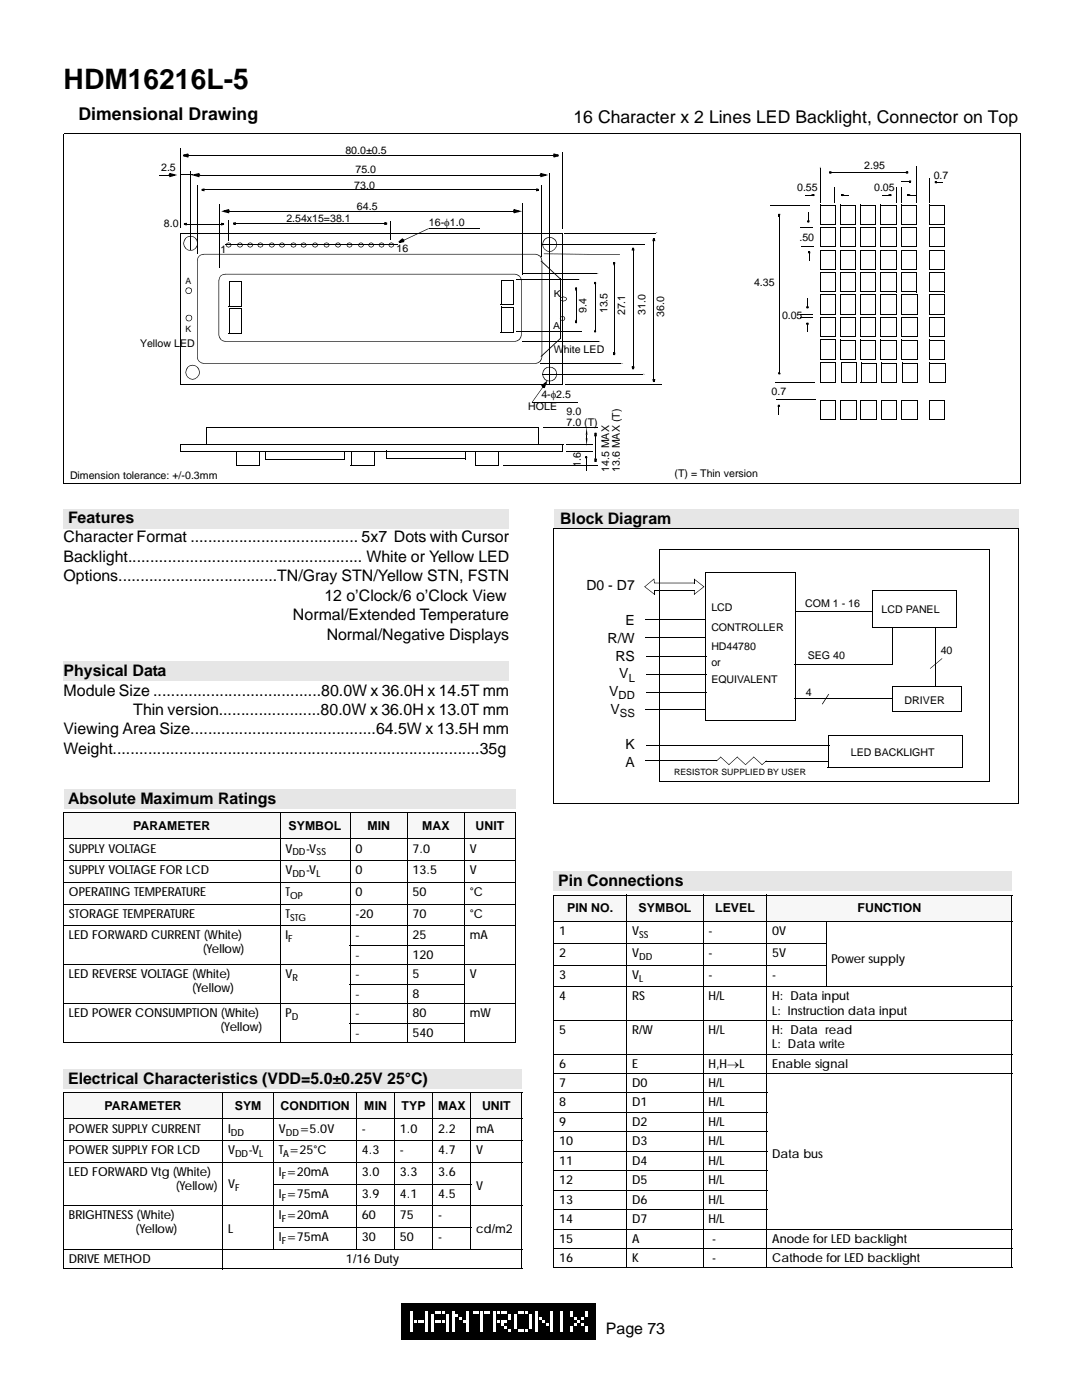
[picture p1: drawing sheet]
<svg xmlns="http://www.w3.org/2000/svg" width="216mm" height="279mm" viewBox="0 0 216 279" stroke-linecap="round" stroke-linejoin="round" font-family="sans-serif">
<path d="M80 260h38.8v7.3h-38.8z" fill="#000"/>
<g fill="#fff">
<path d="M81.9 261.7h.6v.4h-.6z"/>
<path d="M81.9 262.3h.6v.4h-.6z"/>
<path d="M81.9 262.9h.6v.5h-.6z"/>
<path d="M81.9 263.5h.6v.5h-.6z"/>
<path d="M82.6 263.5h.6v.5h-.6z"/>
<path d="M83.4 263.5h.5v.5h-.5z"/>
<path d="M84.1 263.5h.5v.5h-.5z"/>
<path d="M81.9 264.2h.6v.4h-.6z"/>
<path d="M81.9 264.8h.6v.4h-.6z"/>
<path d="M81.9 265.4h.6v.5h-.6z"/>
<path d="M84.8 261.7h.6v.4h-.6z"/>
<path d="M84.8 262.3h.6v.4h-.6z"/>
<path d="M84.8 262.9h.6v.5h-.6z"/>
<path d="M84.8 263.5h.6v.5h-.6z"/>
<path d="M84.8 264.2h.6v.4h-.6z"/>
<path d="M84.8 264.8h.6v.4h-.6z"/>
<path d="M84.8 265.4h.6v.5h-.6z"/>
<path d="M86.1 265.4h.5v.5h-.5z"/>
<path d="M86.1 264.8h.5v.4h-.5z"/>
<path d="M86.1 264.2h.5v.4h-.5z"/>
<path d="M86.1 263.5h.5v.5h-.5z"/>
<path d="M86.8 263.5h.5v.5h-.5z"/>
<path d="M87.5 263.5h.6v.5h-.6z"/>
<path d="M88.2 263.5h.6v.5h-.6z"/>
<path d="M86.1 262.9h.5v.5h-.5z"/>
<path d="M86.1 262.3h.5v.4h-.5z"/>
<path d="M86.8 261.7h.5v.4h-.5z"/>
<path d="M87.5 261.7h.6v.4h-.6z"/>
<path d="M88.2 261.7h.6v.4h-.6z"/>
<path d="M89 262.3h.5v.4h-.5z"/>
<path d="M89 262.9h.5v.5h-.5z"/>
<path d="M89 263.5h.5v.5h-.5z"/>
<path d="M89 264.2h.5v.4h-.5z"/>
<path d="M89 264.8h.5v.4h-.5z"/>
<path d="M89 265.4h.5v.5h-.5z"/>
<path d="M90.2 265.4h.5v.5h-.5z"/>
<path d="M90.2 264.8h.5v.4h-.5z"/>
<path d="M90.2 264.2h.5v.4h-.5z"/>
<path d="M90.2 263.5h.5v.5h-.5z"/>
<path d="M90.2 262.9h.5v.5h-.5z"/>
<path d="M90.2 262.3h.5v.4h-.5z"/>
<path d="M90.9 262.3h.5v.4h-.5z"/>
<path d="M91.7 262.9h.5v.5h-.5z"/>
<path d="M92.4 263.5h.5v.5h-.5z"/>
<path d="M93.1 263.5h.5v.5h-.5z"/>
<path d="M93.1 264.2h.5v.4h-.5z"/>
<path d="M93.1 264.8h.5v.4h-.5z"/>
<path d="M93.1 265.4h.5v.5h-.5z"/>
<path d="M93.1 262.9h.5v.5h-.5z"/>
<path d="M93.1 262.3h.5v.4h-.5z"/>
<path d="M93.1 261.7h.5v.4h-.5z"/>
<path d="M94.3 261.7h.6v.4h-.6z"/>
<path d="M95 261.7h.6v.4h-.6z"/>
<path d="M95.8 261.7h.6v.4h-.6z"/>
<path d="M95.8 262.3h.6v.4h-.6z"/>
<path d="M95.8 262.9h.6v.5h-.6z"/>
<path d="M95.8 263.5h.6v.5h-.6z"/>
<path d="M95.8 264.2h.6v.4h-.6z"/>
<path d="M95.8 264.8h.6v.4h-.6z"/>
<path d="M95.8 265.4h.6v.5h-.6z"/>
<path d="M96.5 261.7h.6v.4h-.6z"/>
<path d="M97.2 261.7h.6v.4h-.6z"/>
<path d="M98.5 261.7h.5v.4h-.5z"/>
<path d="M99.2 261.7h.6v.4h-.6z"/>
<path d="M99.9 261.7h.6v.4h-.6z"/>
<path d="M100.7 261.7h.5v.4h-.5z"/>
<path d="M101.4 262.3h.5v.4h-.5z"/>
<path d="M102.6 262.3h.6v.4h-.6z"/>
<path d="M103.3 261.7h.6v.4h-.6z"/>
<path d="M104.1 261.7h.5v.4h-.5z"/>
<path d="M104.8 261.7h.6v.4h-.6z"/>
<path d="M102.6 262.9h.6v.5h-.6z"/>
<path d="M102.6 263.5h.6v.5h-.6z"/>
<path d="M102.6 264.2h.6v.4h-.6z"/>
<path d="M102.6 264.8h.6v.4h-.6z"/>
<path d="M103.3 265.4h.6v.5h-.6z"/>
<path d="M104.1 265.4h.5v.5h-.5z"/>
<path d="M104.8 265.4h.6v.5h-.6z"/>
<path d="M105.5 264.8h.6v.4h-.6z"/>
<path d="M105.5 264.2h.6v.4h-.6z"/>
<path d="M105.5 263.5h.6v.5h-.6z"/>
<path d="M105.5 262.9h.6v.5h-.6z"/>
<path d="M105.5 262.3h.6v.4h-.6z"/>
<path d="M106.8 261.7h.5v.4h-.5z"/>
<path d="M106.8 262.3h.5v.4h-.5z"/>
<path d="M107.5 262.9h.5v.5h-.5z"/>
<path d="M108.2 263.5h.6v.5h-.6z"/>
<path d="M108.9 264.2h.6v.4h-.6z"/>
<path d="M109.7 264.8h.5v.4h-.5z"/>
<path d="M109.7 264.2h.5v.4h-.5z"/>
<path d="M109.7 263.5h.5v.5h-.5z"/>
<path d="M109.7 262.9h.5v.5h-.5z"/>
<path d="M109.7 262.3h.5v.4h-.5z"/>
<path d="M109.7 261.7h.5v.4h-.5z"/>
<path d="M111.7 261.7h.6v.4h-.6z"/>
<path d="M113.7 261.7h.6v.4h-.6z"/>
<path d="M113.7 262.3h.6v.4h-.6z"/>
<path d="M114.5 262.9h.5v.5h-.5z"/>
<path d="M115.2 263.5h.5v.5h-.5z"/>
<path d="M115.9 262.9h.6v.5h-.6z"/>
<path d="M116.7 262.3h.5v.4h-.5z"/>
<path d="M116.7 261.7h.5v.4h-.5z"/>
<path d="M114.5 264.2h.5v.4h-.5z"/>
<path d="M113.7 264.8h.6v.4h-.6z"/>
<path d="M113.7 265.4h.6v.5h-.6z"/>
<path d="M115.9 264.2h.6v.4h-.6z"/>
<path d="M116.7 264.8h.5v.4h-.5z"/>
<path d="M116.7 265.4h.5v.5h-.5z"/>
<path d="M111.7 262.3h.6v.4h-.6z"/>
<path d="M111.7 262.9h.6v.5h-.6z"/>
<path d="M111.7 263.5h.6v.5h-.6z"/>
<path d="M111.7 264.2h.6v.4h-.6z"/>
<path d="M111.7 264.8h.6v.4h-.6z"/>
<path d="M111.7 265.4h.6v.5h-.6z"/>
<path d="M109.7 265.4h.5v.5h-.5z"/>
<path d="M106.8 262.9h.5v.5h-.5z"/>
<path d="M106.8 263.5h.5v.5h-.5z"/>
<path d="M106.8 264.2h.5v.4h-.5z"/>
<path d="M106.8 264.8h.5v.4h-.5z"/>
<path d="M106.8 265.4h.5v.5h-.5z"/>
<path d="M101.4 262.9h.5v.5h-.5z"/>
<path d="M98.5 262.3h.5v.4h-.5z"/>
<path d="M98.5 262.9h.5v.5h-.5z"/>
<path d="M98.5 263.5h.5v.5h-.5z"/>
<path d="M99.2 263.5h.6v.5h-.6z"/>
<path d="M99.9 263.5h.6v.5h-.6z"/>
<path d="M99.9 264.2h.6v.4h-.6z"/>
<path d="M100.7 264.8h.5v.4h-.5z"/>
<path d="M101.4 265.4h.5v.5h-.5z"/>
<path d="M100.7 263.5h.5v.5h-.5z"/>
<path d="M98.5 264.2h.5v.4h-.5z"/>
<path d="M98.5 264.8h.5v.4h-.5z"/>
<path d="M98.5 265.4h.5v.5h-.5z"/>
<path d="M90.2 261.7h.5v.4h-.5z"/>
</g>
<path d="M110.5 174h91.4v3.8h-91.4z" fill="#e6e6e6"/>
<g fill="#f7f7f7">
<path d="M110.6 178.7h14.4v5.2h-14.4z"/>
<path d="M125.2 178.7h15.1v5.2h-15.1z"/>
<path d="M140.4 178.7h12.6v5.2h-12.6z"/>
<path d="M153.1 178.7h48.7v5.2h-48.7z"/>
</g>
<g fill="none" stroke="#000" stroke-width=".2">
<path d="M110.4 178.6h91.6M110.5 178.7v74.2M125.1 178.6v74.5M140.3 178.6v74.5M153 178.6v74.5M201.9 178.7v74.2M110.4 183.9h91.6M110.4 188.3h54.6M110.4 192.6h54.6M110.4 196.9h91.6M164.9 183.9v13.1M110.4 203.6h91.6"/>
<path d="M110.4 210.4h91.6M110.4 214.2h91.6M110.4 218.1h42.7M110.4 222h42.7M110.4 225.8h42.7M110.4 229.7h42.7M110.4 233.6h42.7M110.4 237.5h42.7M110.4 241.4h42.7M110.4 245.3h91.6M110.4 249.2h91.6M110.4 253h91.6"/>
</g>
<path d="M12.7 213.4h91.4v3.8h-91.4z" fill="#e6e6e6"/>
<g fill="#f7f7f7">
<path d="M12.8 218.1h31.6v5.1h-31.6z"/>
<path d="M44.5 218.1h10v5.1h-10z"/>
<path d="M54.7 218.1h16.3v5.1h-16.3z"/>
<path d="M71.2 218.1h7.5v5.1h-7.5z"/>
<path d="M78.8 218.1h7.5v5.1h-7.5z"/>
<path d="M86.4 218.1h7.5v5.1h-7.5z"/>
<path d="M94.1 218.1h10v5.1h-10z"/>
</g>
<g fill="none" stroke="#000" stroke-width=".2">
<path d="M12.6 218h91.6M12.7 218.1v35M44.5 217.9v35.4M54.6 217.9v31.5M71.1 217.9v31.5M78.7 217.9v31.5M86.4 217.9v31.5M94 217.9v31.5M104.1 218.1v35M12.6 223.3h91.6M12.6 227.6h91.6M12.6 232h91.6"/>
<path d="M54.5 236.3h39.6M12.6 240.7h91.6M12.6 249.3h91.6M12.6 253.2h91.6M54.5 245h39.6"/>
</g>
<path d="M12.7 157.5h90.2v3.8h-90.2z" fill="#e6e6e6"/>
<g fill="#f7f7f7">
<path d="M12.8 162.2h43v5.1h-43z"/>
<path d="M56 162.2h13.8v5.1h-13.8z"/>
<path d="M69.9 162.2h11.3v5.1h-11.3z"/>
<path d="M81.4 162.2h11.2v5.1h-11.2z"/>
<path d="M92.8 162.2h10v5.1h-10z"/>
</g>
<g fill="none" stroke="#000" stroke-width=".2">
<path d="M12.6 162.1h90.4M12.6 167.4h90.4M12.6 171.7h90.4M12.6 176.1h90.4M12.7 162.2v45.7M55.9 162.1v46.1M69.8 162.1v46.1M81.3 162.1v46.1M92.7 162.1v46.1M102.9 162.2v45.7M12.6 180.4h90.4M12.6 184.7h90.4"/>
<path d="M12.6 192.5h90.4M69.8 188.6h23M69.8 196.4h23M12.6 200.3h90.4M12.6 208h90.4M69.8 204.2h23"/>
</g>
<g fill="#e6e6e6">
<path d="M12.7 101.6h88.9v3.8h-88.9z"/>
<path d="M12.7 132.1h88.9v3.8h-88.9z"/>
<path d="M110.5 101.6h92.7v3.8h-92.7z"/>
</g>
<g fill="none" stroke="#000" stroke-width=".2">
<path d="M12.7 26.7h190.9M12.8 26.7v69.8M36 29.6v15.8M37.6 31.1h72.8M38 34.1v15.6M39.4 36.9v13.6M39.9 34.9h67.9M40.8 37.9h66.2M108.1 36.9v14.2M109.7 34.5v42M112.2 30.4v15.2M163.7 33.6v6.8"/>
<path d="M165.9 34.4h14.9M166.6 37.4v3.2M179 37.3v3.1M179.9 37.3v3.1M182.9 33.2v7.2M185.5 35.5v4.9M203.6 26.7v69.9M36.1 46.5h76.3M36.1 46.4v30.3M37.2 44.7h6.9M43.9 40.7v12.8M44.8 48.9h34.5"/>
<path d="M45.5 43.9v4.1M45.7 56.2h2.5M45.7 56.1v5M45.8 42.2h56.6M47.1 44.6h29.6M48.2 56.2v5M78 44.1v3.6M85.5 45.6h10.2M99.9 56h2.5M100 55.9v4.8M102.4 56v4.8M102.9 55.9h12.5"/>
<path d="M104.2 40.6v14.2M104.3 54.6h14.8M108.2 48.7h20.5M112.3 46.5v30.3M112.6 46.5h18.3M115 57.8v6.3M118.8 56.7v9.2M122.6 52.7v17.7M126.3 50v23.2M130.5 48.1v27.6M153.8 41.1h7.8M155.6 43.1v31.2"/>
<path d="M159.7 45.4h2.5M159.9 49.2h2.4M163.6 44.7h3.1M163.6 49.2h3.1M163.6 53.7h3.1M163.6 58.2h3.1M163.7 40.9h3.1M163.7 45.4h3.1M163.7 49.9h3.1M163.7 54.4h3.1M163.7 58.8h3.1M163.7 40.9v3.8"/>
<path d="M163.7 45.3v3.9M163.7 49.9v3.8M163.7 54.4v3.8M163.7 58.8v3.9M166.7 40.9v3.9M166.7 45.4v3.9M166.7 49.9v3.9M166.7 54.4v3.9M166.7 58.8v3.9M167.7 44.7h3M167.7 49.2h3M167.7 53.7h3"/>
<path d="M167.7 58.3h3M167.7 58.9h3.1M167.7 40.9h3.1M167.7 45.4h3.1M167.7 49.9h3.1M167.7 54.4h3.1M167.7 40.9v3.8M167.7 45.3v3.9M167.7 49.9v3.8M167.7 54.4v3.9M167.7 58.8v3.9M170.8 40.9v3.9"/>
<path d="M170.8 45.4v3.9M170.8 49.9v3.9M170.8 54.4v3.9M170.8 58.8v3.9M171.7 44.7h3.1M171.7 49.2h3.1M171.7 53.7h3.1M171.7 58.3h3.1M171.7 58.9h3.1M171.7 40.9h3.1M171.7 45.4h3.1M171.7 49.9h3.1"/>
<path d="M171.7 54.4h3.1M171.7 40.9v3.8M171.7 45.3v3.9M171.7 49.9v3.8M171.7 54.4v3.9M171.7 58.8v3.9M174.8 40.9v3.9M174.8 45.4v3.9M174.8 49.9v3.9M174.8 54.4v3.9M174.8 58.8v3.9M175.7 44.7h3.1"/>
<path d="M175.7 49.3h3.1M175.7 53.7h3.1M175.7 58.3h3.1M175.8 58.9h3.1M175.8 40.9h3.1M175.8 45.4h3.1M175.8 49.9h3.1M175.8 54.5h3.1M175.8 40.9v3.8M175.8 45.3v3.9M175.8 49.9v3.8M175.8 54.4v3.9"/>
<path d="M175.8 58.8v3.9M178.8 40.9v3.9M178.8 45.4v3.9M178.8 49.9v3.9M178.8 54.4v3.9M178.8 58.8v3.9M179.9 44.7h3M179.9 49.3h3M179.9 53.7h3M179.9 58.3h3M179.9 58.9h3.1M179.9 40.9h3.1"/>
<path d="M179.9 45.4h3.1M179.9 49.9h3.1M179.9 54.5h3.1M179.9 40.9v3.8M179.9 45.3v3.9M179.9 49.9v3.8M179.9 54.4v3.9M179.9 58.8v3.9M182.9 40.9v3.9M182.9 45.4v3.9M182.9 49.9v3.9M182.9 54.4v3.9"/>
<path d="M183 58.8v3.9M185.4 44.8h3.1M185.4 49.3h3.1M185.4 53.7h3.1M185.4 58.3h3.1M185.5 58.9h3.1M185.5 40.9h3.1M185.5 45.4h3.1M185.5 49.9h3.1M185.5 54.5h3.1M185.5 40.9v3.8M185.5 45.3v3.9"/>
<path d="M185.5 49.9v3.8M185.5 54.4v3.9M185.5 58.8v3.9M188.5 40.9v3.9M188.5 45.4v3.9M188.5 49.9v3.9M188.5 54.4v3.9M188.5 58.8v3.9M36 76.7h76.3M45.6 61.2h2.5M45.6 66.5h2.5M45.7 61.5h2.5"/>
<path d="M45.7 61.5v5M48.2 61.5v5M99.9 60.7h2.5M99.9 66.3h2.5M99.9 61.3h2.5M100 61.3v5M102.4 61.3v5M103 66.1h13M104.3 68.2h15.2M107.9 72.5h16.1M108.2 74.7h20.2M112.7 76.7h19.3"/>
<path d="M154.7 76.3h7.9M154.9 79.8h8M159.7 62.7h2.5M159.7 63.3h2.5M163.6 62.7h3.1M163.6 67.2h3.1M163.6 71.7h3.1M163.7 63.3h3.1M163.7 67.8h3.1M163.7 63.2v3.9M163.7 67.8v3.9M163.7 76.3h3.1"/>
<path d="M163.7 79.9h3.1M163.7 79.9v3.8M163.7 72.4h3.1M163.8 72.3v3.9M166.7 63.3v3.9M166.7 67.8v4M166.7 79.9v3.9M166.8 72.4v3.9M167.7 62.7h3M167.7 67.2h3M167.7 71.7h3M167.7 63.4h3.1"/>
<path d="M167.7 67.9h3.1M167.7 63.3v3.8M167.7 67.8v3.9M167.8 76.3h3.1M167.8 79.9h3.1M167.8 79.9v3.8M167.8 72.4h3.1M167.8 72.3v3.9M170.8 63.3v3.9M170.8 67.9v3.9M170.8 79.9v3.9M170.9 72.4v3.9"/>
<path d="M171.7 62.7h3.1M171.7 67.2h3.1M171.7 71.7h3.1M171.7 63.4h3.1M171.7 67.9h3.1M171.7 63.3v3.8M171.7 67.8v3.9M171.7 76.3h3.1M171.7 79.9h3.2M171.8 79.9v3.8M171.8 72.5h3.1M171.8 72.4v3.8"/>
<path d="M174.8 63.3v3.9M174.8 67.9v3.9M174.8 79.9v3.9M174.9 72.4v3.9M175.7 62.7h3.1M175.7 67.2h3.1M175.7 71.7h3.1M175.8 63.4h3.1M175.8 67.9h3.1M175.8 63.3v3.8M175.8 67.8v3.9M175.8 76.3h3.1"/>
<path d="M175.8 80h3.1M175.8 79.9v3.9M175.9 72.5h3.1M175.9 72.4v3.8M178.8 63.3v3.9M178.8 67.9v3.9M178.9 80v3.9M178.9 72.4v3.9M179.9 62.7h3.1M179.9 67.2h3.1M179.9 71.7h3.1M179.9 63.4h3.1"/>
<path d="M179.9 67.9h3.1M179.9 63.3v3.8M179.9 67.8v3.9M180 76.3h3M180 80h3.1M180 79.9v3.9M180 72.5h3.1M180 72.4v3.8M183 63.3v3.9M183 67.9v3.9M183 80v3.9M183.1 72.4v3.9"/>
<path d="M185.4 62.7h3.1M185.4 67.2h3.1M185.4 71.7h3.1M185.5 63.4h3.1M185.5 67.9h3.1M185.5 63.3v3.8M185.5 67.8v3.9M185.5 76.3h3.1M185.5 80h3.1M185.5 79.9v3.9M185.5 72.5h3.1M185.6 72.4v3.8"/>
<path d="M188.5 63.3v3.9M188.5 67.9v3.9M188.5 80v3.9M188.6 72.4v3.9M12.7 96.5h190.8M35.9 90.1h76.4M35.9 88.8h76.5M41.2 85.3h66.3M41.2 85.3v3.5M47.2 92.9h4.6M47.2 90v2.9M51.8 90.1v2.9"/>
<path d="M53 91.6h15.8M70 92.9h4.6M70.1 90v2.9M74.7 90.1v2.9M77 91.6h15.8M77.1 90h15.8M94.9 92.9h4.6M95 90v2.9M99.5 90.1v2.9M100.5 92.9h18.8M106.2 80.2h9.2M107.5 85.3v3.6"/>
<path d="M108.4 85.3h11M113 88.8h5.3M113 90.1h5.3M117 91.5v2.5M118.9 87.1v4.3M163.7 83.8h3M167.7 83.8h3.1M171.7 83.8h3.1M175.8 83.8h3.1M179.9 83.8h3.1M185.5 83.8h3M110.5 105.4h92.8"/>
<path d="M110.5 105.4v54.9M130.6 117.9h8M131.7 109.7h65.8M131.7 109.7v46.3M140.8 114.3h17.9M140.8 114.3v29.5M158.6 114.3v29.5M174 117.9h16.9M174.1 117.8v7.4M190.9 117.9v7.4M197.5 109.7v46.3M203.2 105.4v55"/>
<path d="M128.7 123.7h12.1M128.7 127.3h12.1M128.9 131.1h12.1M128.9 134.6h12.1M128.9 138.2h12.1M158.5 139.4h19.6M158.5 132.7h19.6M158.6 121.9h15.4M174 125.2h16.8M178.1 136.9h13.8M178.1 125.1v7.6M178.1 136.9v5.1"/>
<path d="M186.7 125.1v11.8M191.8 136.9v5.2M128.7 141.5h12.1M128.7 151.9h14.4M128.9 148.9h36.6M131.6 156h65.8M140.7 143.8h17.9M152.8 152h12.7M165.2 153.2h26.7M165.2 146.8h26.8M165.2 146.8v6.4M178.1 142h13.7"/>
<path d="M192 146.8v6.4M110.4 160.3h92.8"/>
</g>
<g fill="#000">
<path d="M31.9 34.9h1.8v.1h-1.8zM33.8 34.5l1.5 .4-1.4 .5v-.4l.8-.2 .1 .3-.9-.2 .1-.4 .1 .3-.1 .2-.3-.2zM33.7 34.8h.3l.1 .3-.3 .2zM37.3 30.9l.3-.2 .2 .3-.4 .1zM36.6 30.9l.9-.3v.4l-.8 .2v-.3l.8 .2-.1 .3-.1-.2 .1-.3 .3 .2-.1 .4-1-.3zM39.5 34.8l.3-.2 .2 .3-.4 .1zM38.1 34.9l1.6-.4v.4l-.8 .2-.1-.3 .9 .2-.1 .3-.1-.2 .1-.3 .3 .2-.1 .4zM40.5 37.8l.3 .1zM40.2 37.7l.6-.1-.1 .4-.4 .1v-.4l.4 .1-.1 .3-.1-.1 .3-.1v.3l-.6-.1zM107 37.6l.5 .1v.4l-.5 .1 .1-.4 .3-.1v.4l-.3-.1 .1-.4 .1 .3h-.3zM107 37.9l.3 .1zM107.8 34.5l1.6 .4-1.5 .5v-.4l.9-.2v.3l-.9-.2 .1-.4 .1 .3-.1 .2-.3-.2z"/>
<path d="M107.7 34.8h.3l.1 .3-.3 .2zM110.4 30.6l1.1 .3v.3l-1 .3v-.4l.9-.2v.3l-.9-.2 .1-.4 .1 .3-.1 .2-.3-.2zM110.3 30.9h.3l.1 .3-.3 .1zM160.7 38.9h1.4v.1h-1.4zM161.8 38.7l.6 .1-.2 .3 .1-.3 .1-.1 .1 .4h-.2v-.4h.2v.4l-.2 .1zM165.6 34.4h.3zM165.4 34.2h.5v.2l-.4 .2v-.4l.2 .1v.3l-.1-.1 .3-.1v.3l-.5-.1zM167.9 38.7h.6l-.3 .3-.3 .1v-.4l.2 .1-.1 .3-.1-.3 .2 .4-.3-.1zM168.2 38.9h1.2v.1h-1.2zM176 38.9h1.5v.1h-1.5zM177.2 38.7l.6 .1-.3 .3 .1-.3 .2-.1v.4h-.2v-.4h.2l.1 .4-.3 .1zM179.9 36.2h1.5v.1h-1.5z"/>
<path d="M180.8 34.2h.4v.4l-.4 .1v-.2l.4-.3v.4l-.3-.1 .1-.3 .1 .2h-.3zM180.8 34.4l.3 .1zM181 38.7h.7l-.3 .3-.4 .1 .1-.4 .2 .1-.1 .3-.1-.3 .3 .2-.4 .1zM181.4 38.9h1.2v.1h-1.2zM181.4 36l.4 .1v.3v-.3l-.1 .3h-.2l.1-.4 .1 .2h-.3zM181.4 36.1h.4v.3h-.4zM186.6 36.3l.3 .1zM186.5 36.2l.4-.1-.1 .4h-.2v-.3h.2l-.1 .4-.1-.2h.3v.2l-.4-.1zM186.9 36.3h1.3v.1h-1.3zM36.9 44.7h.4zM36.7 44.5l.6-.1-.2 .4-.4 .1 .1-.4 .3 .1-.1 .4-.1-.3h.4v.3l-.6-.1zM37 47.5a1.47 1.47 0 0 1 1.6-.3 1.47 1.47 0 0 1 .9 1.4h-.1l-.5-1-.4-.3-.5-.1-.5 .1-.4 .3-.4 1 .4 .9 .4 .3 .5 .1 .6-.1 .3-.3 .3-.4 .2-.5h.1a1.48 1.48 0 0 1-2.1 1.3 1.48 1.48 0 0 1-.4-2.4z"/>
<path d="M39.4 48.6h.1zM40.6 50.7l.1 .1zM39.7 51.1l.4-.3 .5-.1 .1 .1-.5 .1-.4 .2-.3 .5v.4v19.2v.5l.7 .6 .4 .2h66.2l.9-.4 .4-.9v-19.2l-.4-.9-.4-.2-.5-.1h-66.2v-.1h66.3a1.3 1.3 0 0 1 1.3 1.3v19.3a1.38 1.38 0 0 1-1.3 1.3h-66.3a1.47 1.47 0 0 1-1.3-1.3v-19.3l.1-.5zM44.1 44.4l.6 .1v.4l-.6 .1 .1-.4 .4-.1 .1 .4-.4-.1v-.3l.1 .2h-.3zM44.1 44.7l.3 .1zM44.1 44.7l.1 .1zM44.9 54.7l.1 .1zM44 55l.9-.3 .1 .1-.6 .1-.3 .2-.4 .9v10.8l.4 .9 .8 .4h57.8l.9-.4 .4-.9v-10.8l-.4-.9-.9-.3h-57.8v-.1h57.9a1.38 1.38 0 0 1 1.3 1.3v10.9a1.38 1.38 0 0 1-1.3 1.3h-57.9a1.47 1.47 0 0 1-1.3-1.3v-10.9zM45.4 42l.3-.2 .2 .4h-.3zM44.2 42.2l1.4-.5v.4l-.8 .2-.1-.3 .9 .2v.3l-.2-.2 .2-.2 .2 .1-.1 .4zM45.2 48.6l.4-.2 .4 .1 .2 .4h-.1l-.2-.3-.3-.1-.3 .1-.1 .3 .1 .3 .3 .1 .3-.1 .2-.3h.1l-.2 .3-.4 .2-.3-.1-.3-.4zM46.1 48.9h.1z"/>
<path d="M46.7 44.5l.4 .1zM46.5 44.4l.6-.1-.2 .4-.3 .1v-.4l.3 .1v.4l-.2-.3h.4v.3l-.6-.1zM47.5 48.6l.4-.2 .4 .1 .2 .4h-.2l-.1-.3h-.6l-.1 .3 .1 .3 .3 .1 .3-.1 .1-.3h.2l-.2 .4-.4 .1-.4-.1-.2-.4zM48.3 48.9h.2zM49.5 48.6l.5-.2 .3 .1 .2 .4h-.1l-.2-.3h-.6l-.1 .3 .1 .3 .4 .1 .2-.1 .2-.3h.1l-.2 .4-.3 .1-.5-.1-.1-.4zM50.4 48.9h.1zM51.5 48.6l.5-.2 .3 .1 .2 .4h-.1l-.2-.3h-.6l-.1 .3 .1 .3 .4 .1 .2-.1 .2-.3h.1l-.2 .4-.3 .1-.4-.1-.2-.4zM52.4 48.9h.1zM53.8 48.6l.5-.2 .3 .1 .2 .4h-.1l-.2-.3h-.6l-.1 .3 .1 .3 .4 .1 .2-.1 .2-.3h.1l-.2 .4-.3 .1-.5-.1-.1-.4zM54.7 48.9h.1zM55.8 48.6l.5-.2 .3 .1 .3 .4h-.2l-.1-.3h-.6l-.2 .3 .2 .3 .3 .1 .3-.1 .1-.3h.2l-.3 .4-.3 .1-.4-.1-.2-.4zM56.7 48.9h.2z"/>
<path d="M58.1 48.6l.5-.2 .3 .1 .2 .4h-.1l-.2-.3h-.5l-.2 .3 .2 .3 .3 .1 .2-.1 .2-.3h.1l-.2 .4-.3 .1-.4-.1-.2-.4zM59 48.9h.1zM60.2 48.6l.4-.2 .4 .1 .2 .4h-.2l-.1-.3h-.6l-.1 .3 .1 .3 .3 .1 .3-.1 .1-.3h.2l-.2 .4-.4 .1-.4-.1-.2-.4zM61 48.9h.2zM62.4 48.6l.5-.2 .3 .1 .3 .4h-.2l-.1-.3-.3-.1-.3 .1-.2 .3 .2 .3 .3 .1 .3-.1 .1-.3h.2l-.3 .4-.3 .1-.4-.1-.2-.4zM63.3 48.9h.2zM64.7 48.6l.5-.2 .3 .1 .2 .4h-.1l-.2-.3h-.5l-.2 .3 .2 .3 .3 .1 .2-.1 .2-.3h.1l-.2 .4-.3 .1-.4-.1-.2-.4zM65.6 48.9h.1zM67 48.6l.5-.2 .3 .1 .2 .4h-.1l-.2-.3h-.6l-.1 .3 .1 .3 .4 .1 .2-.1 .2-.3h.1l-.2 .4-.3 .1-.4-.1-.2-.4zM67.9 48.9h.1zM69.3 48.6l.5-.2 .3 .1 .2 .4h-.1l-.2-.3h-.6l-.1 .3 .1 .3 .4 .1 .2-.1 .2-.3h.1l-.2 .4-.3 .1-.5-.1-.1-.4zM70.2 48.9h.1z"/>
<path d="M71.6 48.6l.4-.2 .4 .1 .2 .4h-.1l-.2-.3-.3-.1-.2 .1-.2 .3 .2 .3 .3 .1 .2-.1 .2-.3h.1l-.2 .3-.3 .2-.4-.1-.2-.4zM72.5 48.9h.1zM73.7 48.6l.3-.2 .4 .1 .2 .4h-.1l-.2-.3-.3-.1-.3 .1-.1 .3 .2 .3 .3 .1 .2-.1 .2-.3h.1l-.1 .3-.4 .2-.4-.1-.2-.4zM74.5 48.9h.1zM76.7 44.3l.6 .1v.4l-.6 .1 .1-.4 .4-.1v.4l-.4-.1 .1-.3 .1 .1-.3 .1zM76.7 44.6l.3 .1zM80.4 47.6l.3 .4h-.3l-.2-.1zM80.6 47.9l4.9-2.3 .1 .1-5 2.3zM79.5 48.2l.8-.7 .1 .4-.6 .6-.2-.3 .8-.2 .1 .3-.2-.2v-.2l.4 .1v.3h-.2l-.8 .2zM102.5 41.7l1.7 .5-1.6 .4v-.4l.8-.2 .1 .3-.9-.2 .1-.4 .1 .3-.1 .2-.3-.1zM102.4 42.1h.3l.1 .2-.3 .2zM104.1 54.8h.1z"/>
<path d="M108.6 47.7a1.47 1.47 0 0 1 1.6-.3 1.47 1.47 0 0 1 .9 1.4h-.1l-.1-.6-.3-.4-1-.4-.9 .4-.4 1 .1 .5 .3 .4 .4 .3 .5 .1 .6-.1 .4-.3 .3-.4 .1-.5h.1a1.48 1.48 0 0 1-2 1.3 1.48 1.48 0 0 1-.5-2.4zM111 48.8h.1zM114.8 57.4h.3v.2l-.3 .5v-.6l.3 .2h-.3v-.3h.3v.3h-.3zM118.6 56.3h.3l.1 .3h-.4v-.3h.3v.3l-.4-.1 .4-.1-.3 .3zM118.7 56.4l.2 .2-.2 .2zM122.4 52.3h.3l.1 .2-.4 .5 .1-.6 .2 .3-.3-.1v-.2l.3-.1v.3h-.3zM126.2 49.4h.3l.1 .6-.4-.1v-.4h.3l-.1 .4-.3-.1 .2-.1v.3h-.3zM126.3 49.7l.1 .3zM130.3 47.5h.3l.2 .6-.4-.1-.1-.4h.3v.4l-.4-.1 .2-.1 .1 .3h-.3zM130.5 47.8l.1 .3zM155.4 42.7h.3v.4h-.3zM155.4 42.7h.3h-.3h.3v.3l-.4-.1 .2-.1v.3h-.2z"/>
<path d="M161.1 59.5h.1v1.6h-.1zM161.2 44l.1 .3zM161.2 42.4h.2v1.6h-.2zM161 44l.4 .1 .1 .2h-.4l.1-.2 .3 .1-.2 .1v-.3h.2v.4h-.4zM161.4 50.5h.1v1.5h-.1zM161.3 50.1h.3l.1 .4-.4-.1v-.2h.3v.2l-.4-.1 .2-.1 .1 .3h-.3zM161.5 50.2v.3zM37.4 73.2a1.45 1.45 0 0 1 1.6-.3 1.45 1.45 0 0 1 .9 1.4h-.1l-.5-1-.4-.3-.5-.1-.5 .1-.4 .3-.4 1 .1 .5 .3 .4 .9 .4 .5-.1 .4-.3 .3-.4 .2-.5h.1a1.46 1.46 0 0 1-2.1 1.3 1.46 1.46 0 0 1-.4-2.4zM39.8 74.3h.1zM108.1 76.9l1.2-1-.6 1.6-.3-.3 .3-.8 .4 .1-.8 .6-.2-.2h.3l.1 .3-.3 .1-.3-.3zM108.2 77.3h.1l-2 3h-.2zM108.4 77.1h.2v.3l-.4 .1z"/>
<path d="M108.6 73.6a1.47 1.47 0 0 1 1.6-.3 1.47 1.47 0 0 1 .9 1.3h-.1l-.1-.5-.3-.4-.4-.3-.6-.1-.5 .1-.4 .3-.4 1 .4 .9 .4 .3 .5 .1 .6-.1 .4-.3 .3-.4 .1-.6h.1a1.48 1.48 0 0 1-2 1.4 1.48 1.48 0 0 1-.5-2.4zM111 74.6h.1zM114.8 63.8l.3 .3v.4l-.3-.1v-.2l.3 .1h-.3l.3-.2v.4h-.3zM118.7 65.8l.1 .4-.2-.2zM118.5 66h.4v.3h-.3v-.3l.4 .1-.4 .1 .3-.3v.4h-.3zM122.4 70.4h.3v.4h-.3zM122.6 70.4h.2l-.1 .5-.3-.1h.3h-.3v-.2h.4l-.2 .1zM126.2 73.2l.1 .3zM126 73.2l.4 .1 .1 .3h-.3v-.3l.4 .1-.3 .1v-.3h.3l-.1 .5h-.3zM130.4 75.6l.1 .4zM130.2 75.6l.4 .2v.4h-.3l.1-.4 .3 .1-.1 .1-.1-.4h.3l-.2 .6h-.3zM155.4 74.3h.1v.3h-.1z"/>
<path d="M155.3 74.3h.2v.3v-.3l.2 .4h-.3v-.3h.3v.3h-.3zM161.1 64.8h.1v1.5h-.1zM161.1 61.1v.4zM161 64.4h.3l.1 .4-.4-.1v-.2h.3l-.1 .2-.3-.1 .2-.1v.3h-.2zM161.1 64.5l.1 .3zM160.9 61.1l.3 .2 .1 .2h-.3v-.2h.3l-.1 .2-.1-.4h.3l-.1 .5h-.3zM35.9 88.7h.1v1.4h-.1zM53 90h.1v1.6h-.1zM68.7 90.1h.2v1.6h-.2zM77 90h.2v1.6h-.2zM92.8 90h.1v1.7h-.1zM112.3 88.8h.1v1.4h-.1z"/>
<path d="M116.8 91.1h.3l.1 .2h-.4v-.2h.3v.2l-.3-.1h.3l-.4 .2zM117 86.8h.1v.7h-.1zM116.8 91.2l.3 .2-.1 .2zM118.7 91.5l.2-.1v.3zM118.7 86.4h.3v.6l-.3-.1v-.5h.3l-.1 .5h-.3h.4l-.3 .2-.1-.1zM118.6 91.5l.3 .1 .1 .6h-.3v-.6l.4 .1h-.4l.3-.2v.7h-.3zM118.8 86.8l.2 .2-.2 .2-.1-.1zM155.4 81.2h.1v1.5h-.1zM155.2 80.8h.4l.1 .4-.4-.1-.1-.2h.4l-.1 .2-.3-.1 .2-.1v.3h-.2zM155.4 80.9v.3zM128.6 117.1l1.8-1.6 .1 .1-1.9 1.5h.1l1.9 1.5 .1 .1zM130.6 117.8h.1v.8h-.1z"/>
<path d="M138.5 115.6h.1v.8h-.1zM130.5 115.4l.1 .9h-.1h8v.1h-8zM138.5 115.4l2 1.7-2 1.6v-.8h.1v.8l-.1-.1 2-1.5h-.1l-1.9-1.5zM165.3 138.5l.1 .1-1.3 2-.1-.1zM185.5 133.4l2.5-2-2.4 2.1zM142.9 151.8l.1 .1zM143 151.8l.8-.8v.1l-.8 .8zM143.8 151l.1 .1zM143.7 151.1l.1-.1zM143.8 151.1v-.1l1.7 1.6-.1 .1zM145.4 152.6l.1 .1zM145.4 152.6l1.7-1.6 .1 .1-1.7 1.6z"/>
<path d="M145.5 152.6v.1zM147.1 151l.1 .1zM147 151.1l.2-.1zM147.1 151.1l.1-.1 1.6 1.6-.1 .1zM148.7 152.6l.1 .1zM148.7 152.6l1.7-1.6 .1 .1-1.7 1.6zM148.8 152.6v.1zM150.4 151l.1 .1zM150.3 151.1l.2-.1zM150.4 151.1l.1-.1 1.6 1.6-.1 .1zM152 152.6l.1 .1zM152 152.6l.9-.8 .1 .1-.9 .8z"/>
<path d="M152.1 152.6v.1zM152.9 151.8l.1 .1z"/>
</g>
<g fill="#000">
<path d="M33.9 34.7l.9 .2-.9 .3-.1-.3zM36.6 31l.9-.2 .1 .2-.1 .2zM38.8 34.9l.9-.2 .1 .2-.1 .3zM40.3 37.9l.3-.1v.2zM107.1 37.8l.4 .1-.4 .1zM107.9 34.7l.9 .2-.9 .3-.1-.3zM110.6 30.8l.8 .2-.8 .2-.2-.2zM162.3 38.9h.2zM163.7 33.2v.4h-.1zM165.5 34.4h.2zM167.9 38.9h.2zM177.6 38.9h.2z"/>
<path d="M180.9 34.4h.3zM181 38.9h.3zM181.6 36.2h.2zM186.6 36.4l.2-.1zM36.7 44.7h.4v.1zM44.3 44.7h.4l-.4 .1zM44.7 42.2l.9-.3 .1 .3-.1 .2zM46.6 44.6l.3-.1v.2zM76.8 44.5l.4 .1-.4 .1zM79.6 48.3l.7-.5 .2 .1v.3zM102.6 41.9l.9 .3-.9 .2-.1-.2zM114.9 57.4v.3z"/>
<path d="M115.4 55.8h.3l-.3 .1zM118.7 56.3v.3zM119.1 54.5l.4 .1-.4 .1zM122.6 52.3v.3zM126.3 49.5l.1 .3h-.2zM130.5 47.6l.1 .4h-.2zM130.9 46.4l.3 .1h-.3zM155.5 42.7v.3zM161.2 44.2l.1 .2zM161.5 50.2v.2zM108.2 77l.7-.5-.3 .8h-.3zM114.9 64.2v.3z"/>
<path d="M118.7 66v.3zM119.5 68.1l.3 .1h-.3zM122.6 70.6v.2zM124 72.5h.4l-.4 .1zM126.2 73.3h.2l-.1 .4zM128.4 74.6l.3 .1h-.3zM130.4 75.8h.2l-.1 .4zM155.5 74.4v.3zM161.1 64.4l.1 .2zM161.1 61.3v.2zM116.9 87.5h.3l-.1 1.5zM117 91.1v.2z"/>
<path d="M117.1 85.2l.1 1.6h-.3zM118.7 91.6h.2l-.1 .6zM118.8 86.4v.6zM155.4 80.8v.2z"/>
</g>
<path d="M108.5 50.7h15.2" fill="none" stroke="#000" stroke-width=".3"/>
<circle cx="37.6" cy="58" r=".59" fill="#fff"/>
<path d="M37.2 57.5a.68 .68 0 0 1 .7-.1 .68 .68 0 0 1 .4 .6h-.1l-.2-.4-.4-.1-.3 .2-.2 .5 .6 .3 .6-.5a.67 .67 0 0 1-.9 .6 .67 .67 0 0 1-.2-1.1zM38.2 58h.1z" fill="#000"/>
<circle cx="37.7" cy="63.5" r=".59" fill="#fff"/>
<g fill="#000">
<path d="M35.9 34.8l.1 .1zM75.7 48.6l.4-.2 .4 .1 .2 .4-.6-.4-.2 .1-.2 .3 .2 .3 .3 .1 .3-.2 .1-.2h.1l-.2 .3-.3 .2-.4-.1-.2-.4zM76.6 48.9h.1zM77.7 48.6l.4-.2 .3 .1 .3 .4-.6-.4-.3 .1-.2 .3 .2 .3 .3 .1 .3-.2 .1-.2h.2l-.2 .3-.4 .2-.4-.1-.2-.4zM78.5 48.9h.2zM107.9 52.1l.1-.1zM108 52l3.8 3.6-.1 .1-3.8-3.5zM111.7 55.5l.1 .1zM111.7 55.7l.2-.1zM111.8 59.4l.1-.1a.82 .82 0 0 1 1.2 .3l-.7-.3-.6 .2 .2 .4 .4 .1 .7-.3-.2 .3a.82 .82 0 0 1-1.2-.3zM113 59.6l.1 .1zM37.2 63a.67 .67 0 0 1 .7-.2 .67 .67 0 0 1 .5 .7h-.2l-.1-.4-.4-.2-.4 .2-.1 .6 .5 .3h.2l.5-.5a.67 .67 0 0 1-1 .6 .67 .67 0 0 1-.2-1.1z"/>
<path d="M38.2 63.5h.2zM107.9 71.1l.1 .1zM107.9 71.1l3.8-3.6 .1 .1-3.8 3.6zM111.7 67.5l.2 .1zM111.9 63.2l.3-.1 .4 .1 .2 .3-.2 .1-.1-.3-.3-.1-.3 .1-.1 .3 .2 .2 .3 .1 .2-.1 .1-.3 .2 .1-.2 .3-.3 .2-.4-.2-.2-.3zM112.6 63.5l.2 .1z"/>
</g>
<path d="M36 34.8h2.5M111.8 55.6v12" fill="none" stroke="#000" stroke-width=".2"/>
<text font-size="5.6" x="12.7" y="17.7">HDM16216L-5</text>
<g font-size="3.5">
<text x="15.7" y="23.9">Dimensional Drawing</text>
<text x="114.4" y="24.6">16 Character x 2 Lines LED Backlight, Connector on Top</text>
</g>
<g font-size="3.2">
<text x="13.6" y="104.4">Features</text>
<text x="111.8" y="104.5">Block Diagram</text>
<text x="12.7" y="108.2">Character Format ...................................... 5x7 Dots with Cursor</text>
<text x="12.7" y="112.1">Backlight..................................................... White or Yellow LED</text>
<text x="12.7" y="116">Options....................................TN/Gray STN/Yellow STN, FSTN</text>
<text x="64.7" y="119.9">12 o’Clock/6 o’Clock View</text>
<text x="58.5" y="123.7">Normal/Extended Temperature</text>
<text x="65.2" y="127.6">Normal/Negative Displays</text>
<text x="12.7" y="134.9">Physical Data</text>
<text x="12.7" y="138.8">Module Size ......................................80.0W x 36.0H x 14.5T mm</text>
<text x="26.6" y="142.7">Thin version.......................80.0W x 36.0H x 13.0T mm</text>
<text x="12.7" y="146.6">Viewing Area Size..........................................64.5W x 13.5H mm</text>
<text x="12.7" y="150.5">Weight...................................................................................35g</text>
<text x="13.6" y="160.4">Absolute Maximum Ratings</text>
<text x="111.4" y="176.9">Pin Connections</text>
<text x="13.6" y="216.2">Electrical Characteristics (VDD=5.0±0.25V 25°C)</text>
<text x="120.9" y="266.3">Page 73</text>
</g>
<g font-size="2.8">
<text x="117" y="117.7">D0 - D7</text>
<text x="124.8" y="124.8">E</text>
<text x="121.2" y="128.3">R/W</text>
<text x="122.8" y="131.8">RS</text>
<text x="123.6" y="135.3">V</text>
<text x="121.6" y="138.9">V</text>
<text x="121.8" y="142.4">V</text>
<text x="124.8" y="149.4">K</text>
<text x="124.8" y="153">A</text>
</g>
<g font-size="2.5">
<text x="26.6" y="165.6">PARAMETER</text>
<text x="57.6" y="165.6">SYMBOL</text>
<text x="73.3" y="165.6">MIN</text>
<text x="84.2" y="165.6">MAX</text>
<text x="94.9" y="165.6">UNIT</text>
<text x="13.8" y="170.1">SUPPLY VOLTAGE</text>
<text x="56.9" y="170.1">V</text>
<text x="61.1" y="170.1">-V</text>
<text x="70.9" y="170.1">0</text>
<text x="82.3" y="170.1">7.0</text>
<text x="93.8" y="170.1">V</text>
<text x="13.8" y="174.5">SUPPLY VOLTAGE FOR LCD</text>
<text x="13.8" y="178.8">OPERATING TEMPERATURE</text>
<text x="56.9" y="174.5">V</text>
<text x="56.9" y="178.8">T</text>
<text x="61.1" y="174.5">-V</text>
<text x="70.9" y="174.5">0</text>
<text x="70.9" y="178.8">0</text>
<text x="82.3" y="174.5">13.5</text>
<text x="82.3" y="178.8">50</text>
<text x="93.8" y="178.8">°C</text>
<text x="93.8" y="174.5">V</text>
<text x="13.8" y="183.1">STORAGE TEMPERATURE</text>
<text x="56.9" y="183.1">T</text>
<text x="70.9" y="183.1">-20</text>
<text x="82.3" y="183.1">70</text>
<text x="93.8" y="183.1">°C</text>
<text x="113.2" y="182.1">PIN NO.</text>
<text x="127.4" y="182.1">SYMBOL</text>
<text x="142.7" y="182.1">LEVEL</text>
<text x="171.1" y="182.1">FUNCTION</text>
<text x="13.8" y="187.5">LED FORWARD CURRENT (White)</text>
<text x="40.5" y="190.3">(Yellow)</text>
<text x="56.9" y="187.5">I</text>
<text x="70.9" y="187.5">-</text>
<text x="70.9" y="191.3">-</text>
<text x="82.3" y="187.5">25</text>
<text x="82.3" y="191.3">120</text>
<text x="93.8" y="187.5">mA</text>
<text x="111.5" y="191">2</text>
<text x="111.5" y="186.6">1</text>
<text x="126.2" y="191">V</text>
<text x="126.2" y="186.6">V</text>
<text x="141.4" y="186.6">-</text>
<text x="141.4" y="191">-</text>
<text x="154.1" y="186.6">0V</text>
<text x="154.1" y="191">5V</text>
<text x="13.8" y="195.2">LED REVERSE VOLTAGE (White)</text>
<text x="56.9" y="195.2">V</text>
<text x="70.9" y="195.2">-</text>
<text x="82.3" y="195.2">5</text>
<text x="93.8" y="195.2">V</text>
<text x="111.5" y="195.3">3</text>
<text x="126.2" y="195.3">V</text>
<text x="141.4" y="195.3">-</text>
<text x="154.1" y="195.3">-</text>
<text x="165.9" y="192.3">Power supply</text>
<text x="13.8" y="203">LED POWER CONSUMPTION (White)</text>
<text x="38.4" y="198">(Yellow)</text>
<text x="56.9" y="203">P</text>
<text x="70.9" y="199.1">-</text>
<text x="70.9" y="203">-</text>
<text x="82.3" y="199.1">8</text>
<text x="82.3" y="203">80</text>
<text x="93.8" y="203">mW</text>
<text x="111.5" y="199.6">4</text>
<text x="126.2" y="199.6">RS</text>
<text x="141.4" y="199.6">H/L</text>
<text x="154.1" y="202.5">L: Instruction data input</text>
<text x="154.1" y="199.6">H: Data input</text>
<text x="44.1" y="205.8">(Yellow)</text>
<text x="70.9" y="206.9">-</text>
<text x="82.3" y="206.9">540</text>
<text x="111.5" y="206.3">5</text>
<text x="126.2" y="206.3">R/W</text>
<text x="141.4" y="206.3">H/L</text>
<text x="154.1" y="209.2">L: Data write</text>
<text x="154.1" y="206.3">H: Data read</text>
<text x="111.5" y="213.1">6</text>
<text x="126.2" y="213.1">E</text>
<text x="141.4" y="213.1">H,H→L</text>
<text x="154.1" y="213.1">Enable signal</text>
<text x="20.9" y="221.4">PARAMETER</text>
<text x="46.9" y="221.4">SYM</text>
<text x="56" y="221.4">CONDITION</text>
<text x="72.7" y="221.4">MIN</text>
<text x="80.1" y="221.4">TYP</text>
<text x="87.4" y="221.4">MAX</text>
<text x="96.2" y="221.4">UNIT</text>
<text x="111.5" y="216.9">7</text>
<text x="111.5" y="220.8">8</text>
<text x="126.2" y="216.9">D0</text>
<text x="126.2" y="220.8">D1</text>
<text x="141.4" y="216.9">H/L</text>
<text x="141.4" y="220.8">H/L</text>
<text x="13.8" y="226">POWER SUPPLY CURRENT</text>
<text x="45.5" y="226">I</text>
<text x="55.7" y="226">V</text>
<text x="59.7" y="226">=5.0V</text>
<text x="72.2" y="226">-</text>
<text x="79.8" y="226">1.0</text>
<text x="87.4" y="226">2.2</text>
<text x="95" y="226">mA</text>
<text x="111.5" y="224.7">9</text>
<text x="126.2" y="224.7">D2</text>
<text x="141.4" y="224.7">H/L</text>
<text x="13.8" y="230.3">POWER SUPPLY FOR LCD</text>
<text x="45.5" y="230.3">V</text>
<text x="49.7" y="230.3">-V</text>
<text x="55.7" y="230.3">T =25°C</text>
<text x="72.2" y="230.3">4.3</text>
<text x="79.8" y="230.3">-</text>
<text x="87.4" y="230.3">4.7</text>
<text x="95" y="230.3">V</text>
<text x="111.5" y="228.6">10</text>
<text x="111.5" y="232.5">11</text>
<text x="126.2" y="228.6">D3</text>
<text x="126.2" y="232.5">D4</text>
<text x="141.4" y="228.6">H/L</text>
<text x="141.4" y="232.5">H/L</text>
<text x="154.1" y="231.1">Data bus</text>
<text x="13.8" y="234.7">LED FORWARD Vtg (White)</text>
<text x="35.1" y="237.5">(Yellow)</text>
<text x="45.5" y="237">V</text>
<text x="55.7" y="239">I =75mA</text>
<text x="55.7" y="234.7">I =20mA</text>
<text x="72.2" y="234.7">3.0</text>
<text x="72.2" y="239">3.9</text>
<text x="79.8" y="234.7">3.3</text>
<text x="79.8" y="239">4.1</text>
<text x="87.4" y="234.7">3.6</text>
<text x="87.4" y="239">4.5</text>
<text x="95" y="237.5">V</text>
<text x="111.5" y="236.3">12</text>
<text x="126.2" y="236.3">D5</text>
<text x="141.4" y="236.3">H/L</text>
<text x="13.8" y="243.3">BRIGHTNESS (White)</text>
<text x="55.7" y="243.3">I =20mA</text>
<text x="72.2" y="243.3">60</text>
<text x="79.8" y="243.3">75</text>
<text x="87.4" y="243.3">-</text>
<text x="111.5" y="240.2">13</text>
<text x="111.5" y="244.1">14</text>
<text x="126.2" y="240.2">D6</text>
<text x="126.2" y="244.1">D7</text>
<text x="141.4" y="240.2">H/L</text>
<text x="141.4" y="244.1">H/L</text>
<text x="27.1" y="246.2">(Yellow)</text>
<text x="45.5" y="246.2">L</text>
<text x="55.7" y="247.7">I =75mA</text>
<text x="72.2" y="247.7">30</text>
<text x="79.8" y="247.7">50</text>
<text x="87.4" y="247.7">-</text>
<text x="95" y="246.2">cd/m2</text>
<text x="111.5" y="248">15</text>
<text x="111.5" y="251.8">16</text>
<text x="126.2" y="248">A</text>
<text x="126.2" y="251.8">K</text>
<text x="142.1" y="248">-</text>
<text x="142.1" y="251.8">-</text>
<text x="154.1" y="248">Anode for LED backlight</text>
<text x="154.1" y="251.8">Cathode for LED backlight</text>
<text x="13.8" y="252">DRIVE METHOD</text>
<text x="69" y="252">1/16 Duty</text>
</g>
<g font-size="2.2">
<text x="125.5" y="136.1">L</text>
<text x="123.4" y="139.6">DD</text>
<text x="123.7" y="143.1">SS</text>
</g>
<g font-size="2.1">
<text x="32.2" y="34">2.5</text>
<text x="69" y="30.7">80.0±0.5</text>
<text x="71" y="34.6">75.0</text>
<text x="172.5" y="33.8">2.95</text>
<text x="186.3" y="35.7">0.7</text>
<text x="70.7" y="37.7">73.0</text>
<text x="71.2" y="41.9">64.5</text>
<text x="159" y="38.2">0.55</text>
<text x="174.5" y="38.2">0.05</text>
<text x="32.7" y="45.4">8.0</text>
<text x="57.1" y="44.4">2.54x15=38.1</text>
<text x="85.6" y="45">16-φ1.0</text>
<text x="44" y="50.5">1</text>
<text x="79.1" y="50.4">16</text>
<text x="159.6" y="48.1">.50</text>
<text x="150.5" y="57">4.35</text>
<text x="117.1" y="62.5" transform="rotate(-90 117.1 62.5)">9.4</text>
<text x="121.2" y="62.5" transform="rotate(-90 121.2 62.5)">13.5</text>
<text x="124.8" y="62.9" transform="rotate(-90 124.8 62.9)">27.1</text>
<text x="128.8" y="62.9" transform="rotate(-90 128.8 62.9)">31.0</text>
<text x="132.5" y="63.2" transform="rotate(-90 132.5 63.2)">36.0</text>
<text x="156" y="63.7">0.05</text>
<text x="27.9" y="69.2">Yellow LED</text>
<text x="110.5" y="70.5">White LED</text>
<text x="105.4" y="81.9">HOLE</text>
<text x="108" y="79.5">4-φ2.5</text>
<text x="113" y="82.8">9.0</text>
<text x="154" y="78.9">0.7</text>
<text x="113" y="84.9">7.0 (T)</text>
<text x="14" y="95.5">Dimension tolerance: +/-0.3mm</text>
<text x="115.9" y="93.3" transform="rotate(-90 115.9 93.3)">1.6</text>
<text x="121.6" y="94.2" transform="rotate(-90 121.6 94.2)">14.5 MAX</text>
<text x="123.7" y="94.2" transform="rotate(-90 123.7 94.2)">13.6 MAX (T)</text>
<text x="134.6" y="95.2">(T) = Thin version</text>
<text x="141.9" y="122">LCD</text>
<text x="141.9" y="125.9">CONTROLLER</text>
<text x="160.7" y="121.2">COM 1 - 16</text>
<text x="175.9" y="122.3">LCD PANEL</text>
<text x="141.9" y="129.7">HD44780</text>
<text x="161.2" y="131.6">SEG 40</text>
<text x="187.7" y="130.5">40</text>
<text x="141.9" y="132.9">or</text>
<text x="141.9" y="136.2">EQUIVALENT</text>
<text x="160.8" y="138.9">4</text>
<text x="180.5" y="140.5">DRIVER</text>
<text x="169.8" y="150.8">LED BACKLIGHT</text>
</g>
<g font-size="1.9">
<text x="110.5" y="59.3">K</text>
<text x="110.4" y="65.6">A</text>
<text x="58.3" y="170.7">DD</text>
<text x="63.2" y="170.7">SS</text>
<text x="57.9" y="179.4">OP</text>
<text x="58.3" y="175.1">DD</text>
<text x="63.2" y="175.1">L</text>
<text x="57.9" y="183.8">STG</text>
<text x="57.5" y="188.1">F</text>
<text x="127.6" y="187.3">SS</text>
<text x="127.6" y="191.6">DD</text>
<text x="58.3" y="195.8">R</text>
<text x="127.6" y="195.9">L</text>
<text x="58.2" y="203.6">D</text>
<text x="46.1" y="226.7">DD</text>
<text x="57.1" y="226.7">DD</text>
<text x="46.9" y="231">DD</text>
<text x="51.7" y="231">L</text>
<text x="56.5" y="231">A</text>
<text x="46.9" y="237.6">F</text>
<text x="56.2" y="235.3">F</text>
<text x="56.2" y="239.6">F</text>
<text x="56.2" y="244">F</text>
<text x="56.2" y="248.3">F</text>
</g>
<g font-size="1.7">
<text x="37" y="56.6">A</text>
<text x="37" y="66.3">K</text>
<text x="134.5" y="154.7">RESISTOR SUPPLIED BY USER</text>
</g>
</svg>
